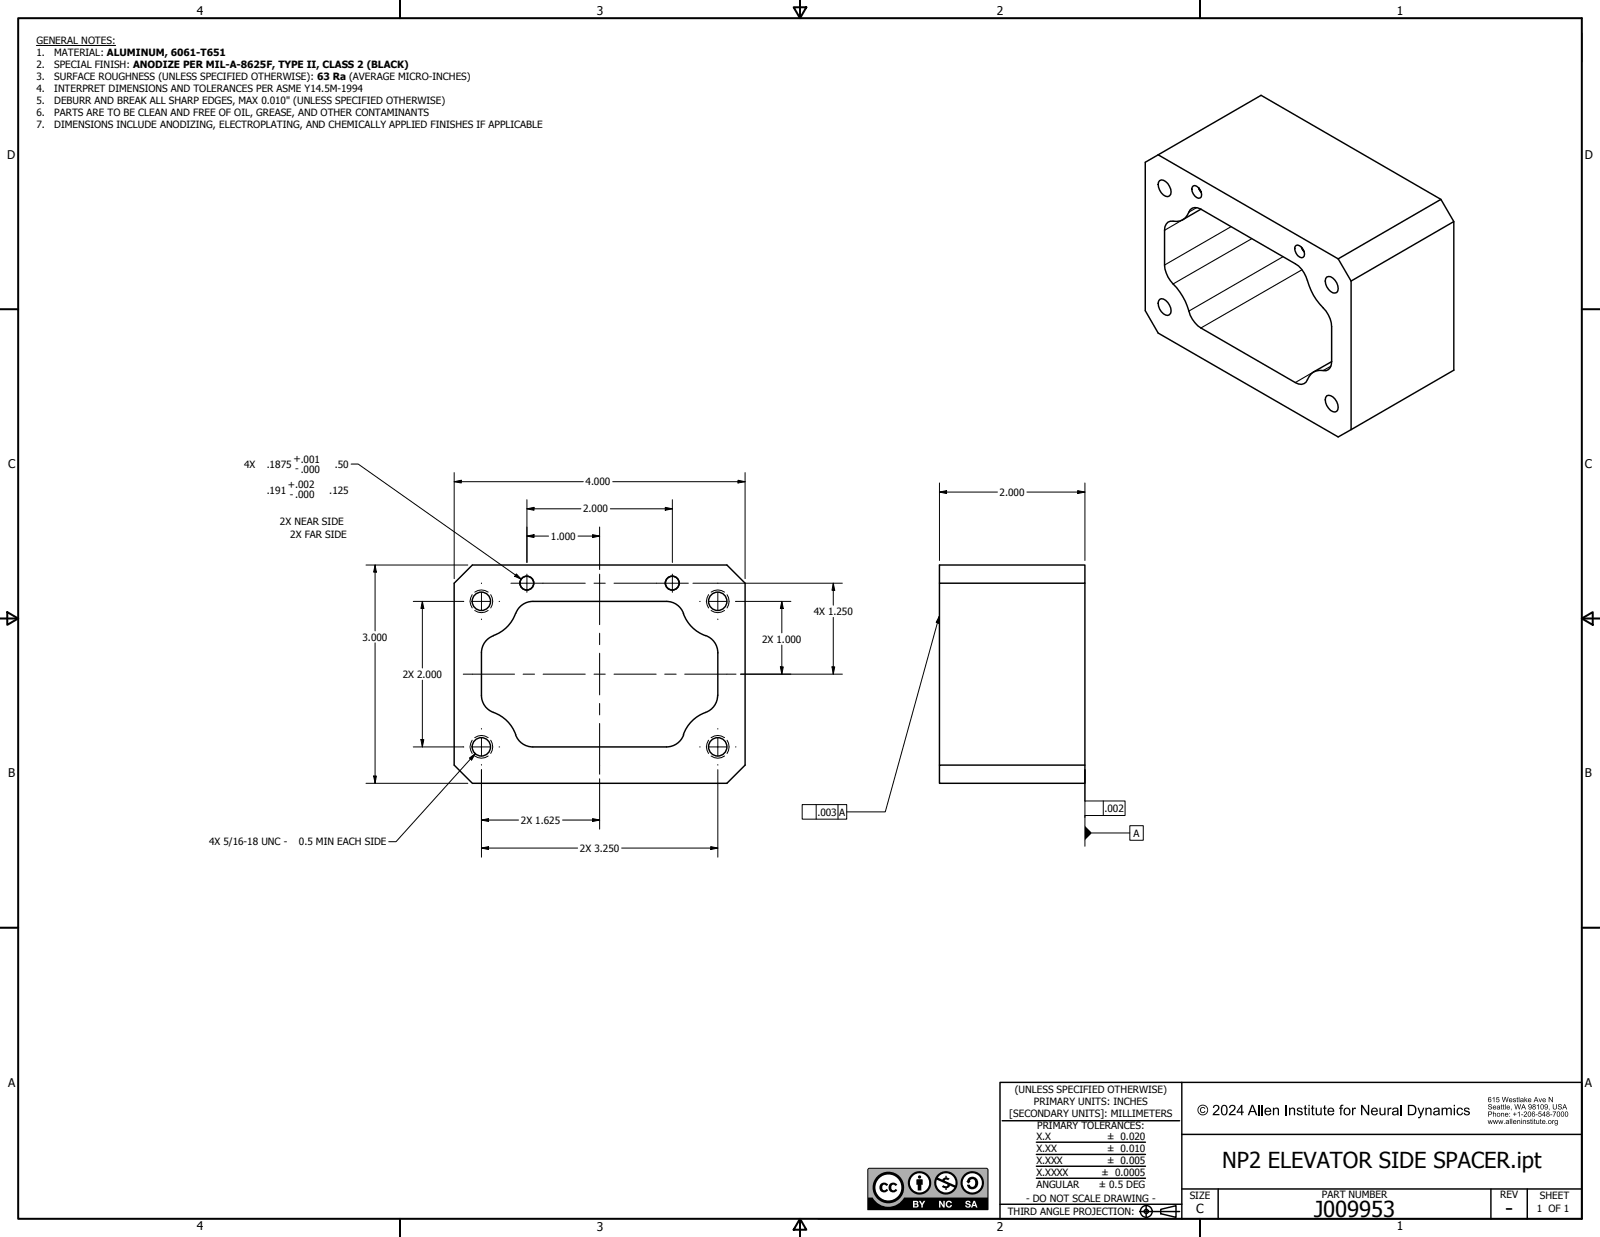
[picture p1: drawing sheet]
<svg xmlns="http://www.w3.org/2000/svg" width="559mm" height="432mm" viewBox="0 0 559 432" stroke-linecap="round" stroke-linejoin="round" font-family="sans-serif">
<!-- layer: Layer 1 -->
<g fill="none" stroke="#000" stroke-width=".35">
<path d="M12.7 15.9h27.7M552.4 11.5v10.3M122.6 162h2.5l57 40.2M158.6 168.1l2.5-.5v1zM158.6 168.1h45.1M158.6 165v37M184 177.6l2.5-.5v1zM184 177.6h18.9M184 174.4v21.9M213.2 177.6h21.6M214 168.1h46.2M232.3 177.1l2.5 .5-2.5 .5z"/>
<path d="M234.8 174.4v21.9M257.7 167.6l2.5 .5-2.5 .5zM260.2 165v37M328.1 168.6v27M328.1 171.8l2.5-.5v1zM328.1 171.8h20.3M358.6 171.8h20.3M376.4 171.3l2.5 .5-2.5 .5zM378.9 168.6v27M127.8 197.2h35.6M131 197.2v23M131 197.2l.4 2.5h-.9z"/>
<path d="M184 187.1l2.5-.5v1zM184 187.1h7.6M201.9 187.1h7.5M206.9 186.6l2.5 .5-2.5 .5zM209.4 184v14.8M144.3 209.9h17.7M147.5 209.9l.5 2.5h-1zM147.5 209.9v23.3M164.9 207.6a3.9 3.9 0 0 0 0 4.6M165 209.9h6.3M165.8 213.1a4 4 0 0 0 4.7 0M165.8 206.7a4 4 0 0 1 4.7 0"/>
<path d="M168.1 203.5v.2M168.1 206.8v6.3M168.1 216.1v.2M171.4 207.6a4.2 4.2 0 0 1 0 4.6M174.3 209.9h.2M178.4 203.6h26M180.3 200.3l1.8 1.9-2.3-1zM184 200.4v6.4M207.5 203.6h3.9M209.4 200.4v17.7M214.4 203.6h26M234.8 200.4v6.4"/>
<path d="M242 203.6h8.6M244.3 209.9h.2M247.5 207.6a3.9 3.9 0 0 0 0 4.6M247.5 209.9h6.4M248.3 206.7a4 4 0 0 1 4.7 0M248.3 213.1a4 4 0 0 0 4.7 0M250.7 203.5v.2M250.7 206.8v6.3M250.7 216.1v.2M250.8 203.6h43.4M253.9 207.6a4.2 4.2 0 0 1 0 4.6M256.9 209.9h19.3"/>
<path d="M273 209.9v11M273.1 209.9l.5 2.5h-1.1zM291 203.6v7.7M291 215.5v19.8M291 203.6l.5 2.5h-.9zM328.1 215l-18.9 68.4h-13.5M328.1 215l-.2 2.6-.9-.4zM131 224.4v49M147.5 237.4v23.3M161.8 235.3h17.9M182.7 235.3h4M189.7 235.3h14.7"/>
<path d="M207.5 235.3h3.9M209.4 221v4M209.4 228v14.6M214.4 235.3h14.8M232.2 235.3h4M239.1 235.3h17.9M258.6 235.3h35.6M272.5 232.8h1.1l-.6 2.5zM273 225.2v10.1M290.6 232.8h.9l-.5 2.5zM147 258.2h1l-.5 2.5zM164.9 258.4a3.9 3.9 0 0 0 0 4.6"/>
<path d="M165.8 257.5a4 4 0 0 1 4.7 0M168.1 254.3v.2M168.1 257.6v6.3M171.4 258.4a4.2 4.2 0 0 1 0 4.6M209.4 245.6v4M209.4 252.5v17.8M247.5 258.4a3.9 3.9 0 0 0 0 4.6M248.3 257.5a4 4 0 0 1 4.7 0M250.7 254.3v.2M250.7 257.6v6.3M253.9 258.4a4.2 4.2 0 0 1 0 4.6M127.8 273.4h35.6"/>
<path d="M130.5 270.9h.9l-.4 2.5zM144.3 260.7h17.7M164 264.6l2-1.5-1.3 2.2zM165 260.7h6.3M165.8 263.9a4 4 0 0 0 4.7 0M166 263.1l-27.7 30.7h-2.5M168.1 266.9v.2M168.1 268.7v30.5M174.3 260.7h.2M209.4 271.8v17.6M244.3 260.7h.2M247.5 260.7h6.4"/>
<path d="M248.3 263.9a4 4 0 0 0 4.7 0M250.7 266.9v.2M250.7 268.7v30.5M256.9 260.7h.1M378.9 279.6h14v5.1h-14zM378.9 268.7v10.9M385.3 279.6v5.1M168.1 286.3l2.5-.5v1zM168.1 296l2.5-.5v1zM168.1 286.3h13M168.1 296h33.6M196.5 286.3h12.9"/>
<path d="M206.9 285.8l2.5 .5-2.5 .5zM217.1 296h33.6M248.2 295.5l2.5 .5-2.5 .5zM280.2 280.9h15.5v5h-15.5zM285.1 280.9v5M292.7 280.9v5M378.9 284.7v10.7M381.4 290.8h13.2M394.6 288.2h4.7v5.1h-4.7z"/>
</g>
<g fill="none" stroke="#000" stroke-width=".51">
<path d="M404.5 54l62.9 36.4M405 63.1a2.56 2.56 0 0 1 3.4 1.9 2.36 2.36 0 0 1-.5 3.6 4.2 4.2 0 0 1-3.3-5zM416.8 64.9a2.44 2.44 0 0 1 2.7 2.3v1.5l-.3 .4a2.89 2.89 0 0 1-2.8-3.8zM418.6 65.5l.9 1.6-.8-1.5M419.4 73a2.72 2.72 0 0 0-4.2 1 4.7 4.7 0 0 1-5.5 3.2 2.6 2.6 0 0 0-3 3.2v12.1a11.5 11.5 0 0 0 4.3 8 23.6 23.6 0 0 1 4.7 9.5 10.3 10.3 0 0 0 3.7 4.5l33 19a2.68 2.68 0 0 0 4.2-1 4.6 4.6 0 0 1 5.5-3.2 2.54 2.54 0 0 0 3-3.1M419.4 73l33 19.1a11.6 11.6 0 0 1 4.8 7.6 23.1 23.1 0 0 0 5.9 8.9 9.6 9.6 0 0 1 2 5.4v12.2M419.4 73l-6.3 3.7M503.2 69.6l-62.8-36.3-40.4 23.3v51.9l4.5 7.8 62.9 36.2 40.3-23.3v-51.9M452.3 86l.4-.3a2.79 2.79 0 0 1 2.4 4.2 2.85 2.85 0 0 1-2.8-3.9zM454.5 86.3l1 1.6M454.6 86.4l.8 1.4M463.4 96.7a2.21 2.21 0 0 1 2.8 1.1 3.7 3.7 0 0 1 .7 4.3 2.21 2.21 0 0 1-2.9-1.1 3.7 3.7 0 0 1-.6-4.3z"/>
<path d="M467.4 90.4l35.8-20.8 4.5 7.7-35.8 20.8M467.4 90.4l4.5 7.7M471.9 98.1v51.9M405 104.5a2.21 2.21 0 0 1 2.9 1.1 3.4 3.4 0 0 1 .5 4.3 2.21 2.21 0 0 1-2.8-1.1 3.7 3.7 0 0 1-.6-4.3zM463.4 138.2a3.4 3.4 0 0 1 3.8 3 1.8 1.8 0 0 1-1 2.6 4.1 4.1 0 0 1-2.8-5.6zM465.1 126.2l-6.4 3.7M158.6 203.6l6.4-6.4h88.9l6.3 6.4v63.5l-6.3 6.3h-88.9l-6.4-6.3zM180.1 214.1a12.7 12.7 0 0 1-7.8 7.7M186.1 209.9a6.3 6.3 0 0 0-6 4.2M186.1 209.9h46.6M232.8 209.9a6.3 6.3 0 0 1 5.9 4.2M238.7 214.1a12.7 12.7 0 0 0 7.7 7.8"/>
<path d="M328.1 203.6v-6.4h50.8v6.4h-50.8v63.5M378.9 203.6v63.5M168.1 227.8v14.9a6.6 6.6 0 0 0 5.2 6.4 12.7 12.7 0 0 1 6.8 7.4M172.4 221.9a6.3 6.3 0 0 0-4.3 6M246.4 221.9a6.4 6.4 0 0 1 4.3 6M250.7 227.8l-.1 14.9a6.6 6.6 0 0 1-5.1 6.4 12.7 12.7 0 0 0-6.8 7.4M180.1 256.5a6.4 6.4 0 0 0 6 4.2M238.8 256.5a6.4 6.4 0 0 1-6 4.2M186.1 260.7h46.6M328.1 267.1h50.8v6.3h-50.8zM412.7 377.8v47.6M350 391.2h62"/>
<path d="M361.9 398.7h38.1M412.7 396h139.7M361.9 403h38.1M361.9 411.3h38.1M361.9 407.1h38.1M412.7 415h139.7M425.4 415v10.4M520.7 415v10.4M533.4 415v10.4M285.7 425.4h266.7v-47.6h-203.2v47.6M349.2 420.4h63.5M398 422.9h14"/>
<path d="M400.3 420.6v4.6M405.4 422.1l5.3-1.2v4l-5.3-1.2z"/>
<circle cx="168.1" cy="209.9" r="3.2"/>
<circle cx="184" cy="203.5" r="2.38"/>
<circle cx="184" cy="203.5" r="2.44"/>
<circle cx="234.8" cy="203.5" r="2.38"/>
<circle cx="234.8" cy="203.5" r="2.44"/>
<circle cx="250.7" cy="209.9" r="3.2"/>
<circle cx="168.1" cy="260.7" r="3.2"/>
<circle cx="250.7" cy="260.7" r="3.2"/>
<circle cx="400.3" cy="422.9" r="2.06"/>
<circle cx="400.3" cy="422.9" r=".73"/>
</g>
<path d="M413.1 76.7l-6.4 3.7M418 72.5l-2.8 1.5M430 79.1l-23.3 13.4M437.2 83.3l-27.5 15.8M448.1 89.6l-32.9 19M454.7 94.2l-35.3 20.3M458.7 129.9l-6.3 3.6M464.8 127.8l-2.7 1.5" fill="none" stroke="#000" stroke-width=".38"/>
<g fill="none" stroke="#000" stroke-width=".7">
<path d="M139.7 0v6.3M279.4 0v6.3M419.1 0v6.3M6.4 6.3h546v419.1h-546zM277.2 2.5h4.4l-2.2 3.8zM0 107.9h6.3M552.4 107.9h6.4M0 215.9h6.3M2.5 213.7l3.8 2.2-3.8 2.2zM552.4 215.9h6.4M552.5 215.9l3.8-2.2v4.4zM0 323.8h6.3"/>
<path d="M552.4 323.8h6.4M139.7 425.4v6.4M279.4 425.4v6.4M279.4 425.4l2.2 3.9h-4.4zM419.1 425.4v6.4"/>
</g>
<g fill="#000">
<path d="M158.6 168.1l2.5-.5v1z" fill-rule="evenodd"/>
<path d="M184 177.6l2.5-.5v1z" fill-rule="evenodd"/>
<path d="M232.3 177.1l2.5 .5-2.5 .5z" fill-rule="evenodd"/>
<path d="M257.7 167.6l2.5 .5-2.5 .5z" fill-rule="evenodd"/>
<path d="M328.1 171.8l2.5-.5v1z" fill-rule="evenodd"/>
<path d="M376.4 171.3l2.5 .5-2.5 .5z" fill-rule="evenodd"/>
<path d="M131 197.2l.4 2.5h-.9z" fill-rule="evenodd"/>
<path d="M184 187.1l2.5-.5v1z" fill-rule="evenodd"/>
<path d="M206.9 186.6l2.5 .5-2.5 .5z" fill-rule="evenodd"/>
<path d="M147.5 209.9l.5 2.5h-1z" fill-rule="evenodd"/>
<path d="M180.3 200.3l1.8 1.9-2.3-1z" fill-rule="evenodd"/>
<path d="M273.1 209.9l.5 2.5h-1.1z" fill-rule="evenodd"/>
<path d="M291 203.6l.5 2.5h-.9z" fill-rule="evenodd"/>
<path d="M328.1 215l-.2 2.6-.9-.4z" fill-rule="evenodd"/>
<path d="M272.5 232.8h1.1l-.6 2.5z" fill-rule="evenodd"/>
<path d="M290.6 232.8h.9l-.5 2.5z" fill-rule="evenodd"/>
<path d="M147 258.2h1l-.5 2.5z" fill-rule="evenodd"/>
<path d="M130.5 270.9h.9l-.4 2.5z" fill-rule="evenodd"/>
<path d="M164 264.6l2-1.5-1.3 2.2z" fill-rule="evenodd"/>
<path d="M168.1 286.3l2.5-.5v1z" fill-rule="evenodd"/>
<path d="M168.1 296l2.5-.5v1z" fill-rule="evenodd"/>
<path d="M206.9 285.8l2.5 .5-2.5 .5z" fill-rule="evenodd"/>
<path d="M248.2 295.5l2.5 .5-2.5 .5z" fill-rule="evenodd"/>
<path d="M378.9 288.3l2.5 2.5-2.5 2.4z" fill-rule="evenodd"/>
</g>
<g fill="#000">
<path d="M423.9 385.9a1.19 1.19 0 0 1 1.9 .3 1.19 1.19 0 0 1-.7 1.7l-1 1h1.8v.4h-2.4l.2-.6 1-1a.91 .91 0 0 0 .7-.7 .91 .91 0 0 0-.5-1l-.7 .2-.2 .6-.4-.1zM429.6 385.9a1.19 1.19 0 0 1 1.8 .3 1.19 1.19 0 0 1-.6 1.7l-1 1h1.7v.4h-2.4l.3-.6 .9-1a.91 .91 0 0 0 .7-.7 .91 .91 0 0 0-.4-1l-.7 .2-.2 .6-.5-.1zM444.6 386.7h.4v.3a.94 .94 0 0 1 1.1-.4 .94 .94 0 0 1 .6 1.1v1.6h-.5v-1.6a.65 .65 0 0 0-.7-.7 .65 .65 0 0 0-.5 .9v1.4h-.4zM448.9 385.7h.5v3.6h-.5zM450.2 386.7h.4v.3a.94 .94 0 0 1 1.1-.4 .94 .94 0 0 1 .6 1.1v1.6h-.4v-1.6a.65 .65 0 0 0-.7-.7 .65 .65 0 0 0-.6 .9v1.4h-.4zM453.1 386.9l.6-.3a.99 .99 0 0 1 1.2 .7l-.4 .1a.52 .52 0 0 0-.6-.5 .52 .52 0 0 0-.4 .6l.2 .1a.98 .98 0 0 1 1 .3 .98 .98 0 0 1 .2 1l-.2 .3a1.19 1.19 0 0 1-1.9-.7l.5-.1a.58 .58 0 0 0 .6 .6 .58 .58 0 0 0 .5-.7l-.2-.1a.94 .94 0 0 1-1-.3 .94 .94 0 0 1-.1-1zM455.6 386l.5-.2v.9h.4v.3h-.4v1.6l.5 .7a.66 .66 0 0 1-.7-.1 .66 .66 0 0 1-.3-.7v-1.5h-.3v-.3h.3zM458.2 386l.4-.2v.9h.5v.3h-.5v1.6l.5 .7a.66 .66 0 0 1-.7-.1 .66 .66 0 0 1-.2-.7v-1.5h-.4v-.3h.4zM459.5 386.7h.4v1.4a.66 .66 0 0 0 .7 .9 .66 .66 0 0 0 .6-.9v-1.4h.4v2.6h-.4v-.4a.94 .94 0 0 1-1.1 .4 .94 .94 0 0 1-.6-1zM462.4 386l.4-.2v.9h.5v.3h-.5v1.6l.6 .7a.66 .66 0 0 1-.8-.1 .66 .66 0 0 1-.2-.7v-1.5h-.3v-.3h.3zM468.2 385.8l1-.1-.1 .3-.6 .2v.5h.5v.3h-.5v2.3h-.4v-2.3h-.4v-.3h.4zM472.2 386.7h.4v.4a.64 .64 0 0 1 1-.3l-.1 .4a.59 .59 0 0 0-.7 0 .59 .59 0 0 0-.2 .7v1.4h-.4z"/>
<path d="M475.3 385.7h.5l1.9 2.8v-2.8h.5v3.6h-.5l-1.9-2.9v2.9h-.5zM481.8 386.7h.4v1.4a.66 .66 0 0 0 .7 .9 .66 .66 0 0 0 .5-.9v-1.4h.5v2.6h-.4v-.4a.94 .94 0 0 1-1.1 .4 .94 .94 0 0 1-.6-1zM484.6 386.7h.4v.4a.64 .64 0 0 1 1-.3l-.1 .4a.59 .59 0 0 0-.7 0 .59 .59 0 0 0-.2 .7v1.4h-.4zM495.1 386.7h.4l.8 2.1 .7-2.1h.5l-1 2.6a.97 .97 0 0 1-1.2 1l-.1-.4h.5l.3-.6zM497.8 386.7h.4v.3a.94 .94 0 0 1 1.2-.4 .94 .94 0 0 1 .6 1.1v1.6h-.5v-1.6a.65 .65 0 0 0-.7-.7 .65 .65 0 0 0-.5 .9v1.4h-.5zM503.5 386.7h.4v.3l1-.4a.67 .67 0 0 0 1.1 0l.7 .1 .3 .3v2.3h-.4v-1.7a.58 .58 0 0 0-.6-.6 .58 .58 0 0 0-.5 .8v1.5h-.5v-1.7a.6 .6 0 0 0-.7-.6 .6 .6 0 0 0-.4 .9v1.4h-.4zM509.1 386.9a1.12 1.12 0 0 1 1.8 .5l-.4 .1a.72 .72 0 0 0-.9-.5 .72 .72 0 0 0-.4 1 .73 .73 0 0 0 .4 1 .73 .73 0 0 0 1-.7l.4 .1a1.25 1.25 0 0 1-1.8 .8 1.25 1.25 0 0 1-.4-2zM511.4 386.9l.6-.3a.99 .99 0 0 1 1.3 .7l-.5 .1a.52 .52 0 0 0-.5-.5 .52 .52 0 0 0-.5 .6l.3 .1a.98 .98 0 0 1 1 .3 .98 .98 0 0 1 .1 1l-.2 .3a1.19 1.19 0 0 1-1.8-.7l.4-.1a.58 .58 0 0 0 .7 .6 .58 .58 0 0 0 .5-.7l-.3-.1a.94 .94 0 0 1-1-.3 .94 .94 0 0 1-.1-1z"/>
<path d="M419.4 386.6l.2-.1a.94 .94 0 0 1 1.3 .5l-.2 .1a.66 .66 0 0 0-1-.1 .66 .66 0 0 0 0 1 .66 .66 0 0 0 1-.2l.3 .1a1.03 1.03 0 0 1-1.6 .4 1.03 1.03 0 0 1 0-1.7zM418.5 387.5a1.56 1.56 0 0 0 3.1 0 1.56 1.56 0 0 0-3.1 0zM418.2 387.5a1.87 1.87 0 0 1 3.7 0 1.87 1.87 0 0 1-3.7 0z"/>
<path d="M427.2 386.1l-.2 .4a1.83 1.83 0 0 0 .6 2.5 1.88 1.88 0 0 0 0-3zM426.9 385.9a1.29 1.29 0 0 1 1.5 .1 1.29 1.29 0 0 1 .3 1.5 1.3 1.3 0 0 1-1.1 1.9 1.3 1.3 0 0 1-1.2-1.9l.1-1z"/>
<path d="M433.5 386.4l-1.2 1.6h1.2zM433.5 385.7h.4v2.3h.5v.4h-.5v.9h-.4v-.9h-1.6v-.4z"/>
<path d="M437.4 386.1l-.6 1.7h1.2zM437.2 385.7h.5l1.5 3.6h-.6l-.4-1.1h-1.5l-.4 1.1h-.5z"/>
<path d="M442.3 387.2l-.2 .5h1.4a.73 .73 0 0 0-.4-.7 .73 .73 0 0 0-.8 .2zM441.9 387a1.23 1.23 0 0 1 1.5-.3 1.23 1.23 0 0 1 .6 1.4h-2a.77 .77 0 0 0 .6 .9 .77 .77 0 0 0 .9-.5h.5a1.33 1.33 0 0 1-2 .6 1.33 1.33 0 0 1-.1-2.1z"/>
<path d="M457 386.7h.4v2.6h-.4zM457 385.7h.4v.5h-.4z"/>
<path d="M464.3 387.2l-.2 .5h1.4a.73 .73 0 0 0-.4-.7 .73 .73 0 0 0-.8 .2zM463.9 387a1.23 1.23 0 0 1 1.5-.3 1.23 1.23 0 0 1 .6 1.4h-2a.77 .77 0 0 0 .6 .9 .77 .77 0 0 0 .9-.5h.5a1.33 1.33 0 0 1-2 .6 1.33 1.33 0 0 1-.1-2.1z"/>
<path d="M469.9 387.2a.94 .94 0 0 0-.2 1.3 .94 .94 0 0 0 1.3 .2 .94 .94 0 0 0 .2-1.3 .94 .94 0 0 0-1.3-.2zM469.6 386.9a1.3 1.3 0 0 1 2 .3 1.3 1.3 0 0 1-.6 1.9 1.3 1.3 0 0 1-1.8-.8l.1-1z"/>
<path d="M479.5 387.2l-.2 .5h1.5a.73 .73 0 0 0-.5-.7 .73 .73 0 0 0-.8 .2zM479.1 387a1.23 1.23 0 0 1 1.5-.3 1.23 1.23 0 0 1 .6 1.4h-1.9a.77 .77 0 0 0 .5 .9 .77 .77 0 0 0 1-.5h.4a1.33 1.33 0 0 1-2 .6 1.33 1.33 0 0 1-.1-2.1z"/>
<path d="M486.7 388.3a.64 .64 0 0 0 .8 .8 .64 .64 0 0 0 .5-1zM486.5 386.9l.7-.3a.9 .9 0 0 1 1.2 1l.2 1.7h-.5l-.1-.3a.9 .9 0 0 1-1.4 .3 .9 .9 0 0 1 0-1.4l1.2-.2a.57 .57 0 0 0-.3-.8 .57 .57 0 0 0-.8 .4l-.5 .1z"/>
<path d="M492.2 386.1v2.8h.8a1.39 1.39 0 0 0 1.2-1.4 1.39 1.39 0 0 0-1.3-1.4zM491.7 385.7h1.2a1.82 1.82 0 0 1 1.8 1.8 1.82 1.82 0 0 1-1.7 1.8h-1.3z"/>
<path d="M501.1 388.3a.64 .64 0 0 0 .7 .8 .64 .64 0 0 0 .5-1zM500.9 386.9l.7-.3a.9 .9 0 0 1 1.2 1l.1 1.7h-.4l-.1-.3a.9 .9 0 0 1-1.4 .3 .9 .9 0 0 1 0-1.4l1.1-.2a.57 .57 0 0 0-.3-.8 .57 .57 0 0 0-.7 .4l-.5 .1z"/>
<path d="M507.7 386.7h.5v2.6h-.5zM507.7 385.7h.5v.5h-.5z"/>
<path d="M540.9 382.9h.2l1 1.4v-1.4h.2v1.8h-.2l-1-1.4v1.4h-.2zM539 383.7l-.1 .2h.8l-.2-.3zM538.9 383.6a.61 .61 0 0 1 .7-.1 .61 .61 0 0 1 .3 .6h-1a.38 .38 0 0 0 .3 .5 .38 .38 0 0 0 .5-.3h.2a.66 .66 0 0 1-1 .3 .66 .66 0 0 1 0-1zM537.4 383.4h.2l.4 1.1 .3-1.1h.3l-.5 1.3h-.2zM536.4 383.1l-.2 .9h.6zM536.3 382.9h.3l.7 1.8h-.2l-.3-.5h-.7l-.2 .5h-.3zM534 383.7l-.1 .2h.7l-.2-.3zM533.8 383.6a.61 .61 0 0 1 .7-.1 .61 .61 0 0 1 .3 .6h-1a.38 .38 0 0 0 .3 .5 .38 .38 0 0 0 .5-.3h.2a.66 .66 0 0 1-1 .3 .66 .66 0 0 1 0-1zM532.4 382.9h.2v1l.9-.5-.5 .5 .5 .8h-.3l-.4-.6-.2 .6h-.2zM531.2 384.2v.3l.4 .1 .2-.5zM531.1 383.6l.9-.1 .1 1.2-.2-.1a.49 .49 0 0 1-.7 .2 .49 .49 0 0 1-.2-.7 .49 .49 0 0 1 .7-.2l.1-.3-.8 .2zM530.4 382.9h.3v1.8h-.3zM529.8 383.1l.2-.1v.4h.2l-.2 .2v.8l.3 .3-.5-.1zM528.5 383.5l.5-.1 .4 .2h-.6l-.1 .3a.54 .54 0 0 1 .8 .4 .54 .54 0 0 1-.6 .6 .54 .54 0 0 1-.5-.6l.5 .3 .3-.2-.7-.4zM527.3 383.7l-.1 .2h.8l-.2-.3zM527.2 383.6a.61 .61 0 0 1 .7-.1 .61 .61 0 0 1 .3 .6h-1a.38 .38 0 0 0 .3 .5 .38 .38 0 0 0 .5-.3h.2a.66 .66 0 0 1-1 .3 .66 .66 0 0 1 0-1zM524.5 382.9h.3l.3 1.6 .5-1.6h.2l.5 1.6 .3-1.6h.3l-.5 1.8h-.3l-.4-1.6-.4 1.6h-.3zM522.7 382.9h.9v.3h-.7l-.1 .4a.6 .6 0 0 1 .8 .3 .6 .6 0 0 1-.3 .8 .6 .6 0 0 1-.8-.4l.2-.1a.38 .38 0 0 0 .6 .2 .38 .38 0 0 0 0-.6 .38 .38 0 0 0-.6 .1h-.2zM521.3 383.4l.6-.5v1.8h-.2v-1.4l-.4 .3zM519.9 384.2a.4 .4 0 0 0 .8 0 .4 .4 0 0 0-.8 0zM519.9 383.1l.6-.2 .3 .5h-.2a.36 .36 0 0 0-.4-.3 .36 .36 0 0 0-.3 .5v.2a.58 .58 0 0 1 .9 .2 .58 .58 0 0 1-.5 .8 .58 .58 0 0 1-.6-.6z"/>
<path d="M543.1 391.7a.45 .45 0 0 0 .9 0 .45 .45 0 0 0-.9 0zM543 391.2l1.1-.2v1.2a.58 .58 0 0 1-.5 .7 .58 .58 0 0 1-.7-.5l.3 .2a.39 .39 0 0 0 .5 0 .39 .39 0 0 0 .1-.4 .63 .63 0 0 1-.8-.1 .63 .63 0 0 1 0-.9zM542.1 391l.2 .2 .6-.1-.5 .3v.9h-.3zM540.9 391.7a.45 .45 0 0 0 .9 0 .45 .45 0 0 0-.9 0zM540.6 391.7a.7 .7 0 0 1 1.4 0 .7 .7 0 0 1-1.4 0zM540.1 392.1h.2v.2h-.2zM538.9 391.3l-.1 .3h.7l-.2-.4zM538.7 391.2a.61 .61 0 0 1 .7-.1 .61 .61 0 0 1 .4 .6h-1a.38 .38 0 0 0 .3 .5 .38 .38 0 0 0 .4-.3h.2a.66 .66 0 0 1-1 .3 .66 .66 0 0 1 0-1zM538 390.7l.2-.1v.4h.2l-.2 .2v.8l.2 .3-.4-.1zM536.5 391h.2v1l.3 .2 .3-.2v-1h.3v1.3l-1-.1zM535.8 390.7l.3-.1v.4h.2l-.2 .2v.8l.2 .3-.4-.1zM535.2 391h.3v1.3h-.3zM535.2 390.5l.3 .3zM534.6 390.7l.2-.1v.4h.2l-.2 .2v.8l.2 .3-.4-.1zM533.3 391.1l.5-.1 .4 .2h-.6l-.1 .3a.54 .54 0 0 1 .7 .4 .54 .54 0 0 1-.5 .6 .54 .54 0 0 1-.5-.6l.5 .3 .3-.2-.7-.4zM531.9 391l.9 .1 .1 1.2h-.2v-1l-.3-.1-.3 .2v.9h-.2zM531.3 391h.2v1.3h-.2zM531.3 390.5l.2 .3zM529.9 391l1 .1v1.2h-.2v-1l-.3-.1-.3 .2v.9h-.2zM528.8 391.3l-.2 .3h.8l-.2-.4zM528.6 391.2a.61 .61 0 0 1 .7-.1 .61 .61 0 0 1 .3 .6h-1a.38 .38 0 0 0 .3 .5 .38 .38 0 0 0 .5-.3h.2a.66 .66 0 0 1-1 .3 .66 .66 0 0 1 0-1zM527.9 390.5h.2v1.8h-.2zM527.3 390.5h.3v1.8h-.3zM526.2 391.8v.3l.3 .1 .3-.5zM526 391.2l.9-.1 .2 1.2-.3-.1a.49 .49 0 0 1-.7 .2 .49 .49 0 0 1-.2-.7 .49 .49 0 0 1 .7-.2l.1-.2-.8 .1zM525.3 392.1h.2v.2h-.2zM523.2 391h.3l.3 1.1 .2-1.1h.3l.2 1 .3-1h.2l-.4 1.3h-.2l-.3-1-.2 1h-.3zM521.4 391h.2l.3 1.1 .3-1.1h.2l.3 1 .3-1h.2l-.4 1.3h-.2l-.3-1-.3 1h-.2zM519.6 391h.2l.3 1.1 .3-1.1h.2l.3 1 .3-1h.2l-.4 1.3h-.3l-.2-1-.3 1h-.2z"/>
<path d="M546.5 385.6l-.3 .9h.6zM546.3 385.5h.3l.7 1.8h-.2l-.3-.6h-.7l-.2 .6h-.3zM544.3 385.6a.72 .72 0 0 1 1.1 .4h-.2a.4 .4 0 0 0-.4-.4 .4 .4 0 0 0-.4 .5h.2a.69 .69 0 0 1 .8 .4 .69 .69 0 0 1-.4 .9 .69 .69 0 0 1-.8-.4l-.1-.3h.2a.44 .44 0 0 0 .5 .5 .44 .44 0 0 0 .3-.7h-.2a.58 .58 0 0 1-.6-.2 .58 .58 0 0 1 0-.7zM542.3 385.5h.3v1a.49 .49 0 0 0 .4 .6 .49 .49 0 0 0 .5-.6v-1h.2v1a.72 .72 0 0 1-.7 .8 .72 .72 0 0 1-.7-.8zM540.9 387h.3l-.2 .6zM539.6 386a.39 .39 0 0 0 .7 0 .39 .39 0 0 0-.7 0zM539.6 385.6a.82 .82 0 0 1 1 .8 .82 .82 0 0 1-1 .8l-.2-.4 .7 .3 .3-.7a.57 .57 0 0 1-.9 .1 .57 .57 0 0 1 .1-.9zM538.3 385.8a.84 .84 0 0 0 .4 1.3l.1-.1a.84 .84 0 0 0-.4-1.3zM538.3 385.5a.84 .84 0 0 1 .9 .9 .84 .84 0 0 1-.9 .8l-.3-.8zM536.8 385.9l.6-.5v1.9h-.2v-1.5l-.4 .3zM535.5 385.9a.3 .3 0 0 0 .6 0 .3 .3 0 0 0-.6 0zM535.4 386.7a.37 .37 0 0 0 .7 0 .37 .37 0 0 0-.7 0zM535.4 385.6a.49 .49 0 0 1 .7-.1 .49 .49 0 0 1-.1 .8 .54 .54 0 0 1 .2 .8 .54 .54 0 0 1-.8 0 .54 .54 0 0 1 .1-.8l-.2-.3zM533.9 386a.4 .4 0 0 0 .8 0 .4 .4 0 0 0-.8 0zM533.9 385.6a.82 .82 0 0 1 1.1 .8 .82 .82 0 0 1-1 .8l-.2-.4 .7 .3 .2-.7a.57 .57 0 0 1-.8 .1 .57 .57 0 0 1 0-.9zM532.1 385.6l-.3 .9h.6zM532 385.5h.2l.8 1.8h-.3l-.2-.6h-.8l-.2 .6h-.2zM528.9 385.5h.2l.4 1.5 .4-1.5h.3l.4 1.5 .4-1.5h.2l-.5 1.8h-.2l-.4-1.6-.5 1.6h-.2zM527.7 387h.2l-.2 .6zM526.5 386.2l-.1 .3h.7l-.2-.4zM526.3 386.1a.61 .61 0 0 1 .7-.1 .61 .61 0 0 1 .4 .7h-1a.38 .38 0 0 0 .3 .4 .38 .38 0 0 0 .4-.3l.2 .1a.66 .66 0 0 1-1 .3 .66 .66 0 0 1 0-1.1zM525.6 385.5h.3v1.8h-.3zM525 385.6l.2-.1v.5h.2l-.2 .1v.8l.3 .4-.5-.2zM524.3 385.6l.2-.1v.5h.2l-.2 .1v.8l.3 .4-.5-.2zM523.1 386.8v.3h.3l.3-.5zM522.9 386.1h.9l.2 1.2-.3-.2a.49 .49 0 0 1-.7 .2 .49 .49 0 0 1-.2-.7 .49 .49 0 0 1 .7-.1l.1-.3-.8 .1zM521.7 386.2l-.1 .3h.7l-.2-.4zM521.5 386.1a.61 .61 0 0 1 .8-.1 .61 .61 0 0 1 .3 .7h-1a.38 .38 0 0 0 .3 .4 .38 .38 0 0 0 .4-.3l.3 .1a.66 .66 0 0 1-1.1 .3 .66 .66 0 0 1 0-1.1zM519.9 385.6a.72 .72 0 0 1 1.2 .4h-.3a.4 .4 0 0 0-.4-.4 .4 .4 0 0 0-.3 .5h.1a.69 .69 0 0 1 .9 .4 .69 .69 0 0 1-.4 .9 .69 .69 0 0 1-.9-.4l-.1-.3h.2a.44 .44 0 0 0 .5 .5 .44 .44 0 0 0 .3-.7h-.1a.58 .58 0 0 1-.7-.2 .58 .58 0 0 1 0-.7z"/>
<path d="M546.9 388.3a.84 .84 0 0 0 .3 1.3l.2-.1a.84 .84 0 0 0-.4-1.3zM546.8 388.1a.84 .84 0 0 1 .9 .8 .84 .84 0 0 1-.9 .8l-.3-.8zM545.4 388.3a.84 .84 0 0 0 .4 1.3l.2-.1a.84 .84 0 0 0-.4-1.3zM545.4 388.1a.84 .84 0 0 1 .9 .8 .84 .84 0 0 1-.9 .8l-.3-.8zM544 388.3a.84 .84 0 0 0 .4 1.3l.1-.1a.84 .84 0 0 0-.4-1.3zM544 388.1a.84 .84 0 0 1 .9 .8 .84 .84 0 0 1-.9 .8l-.3-.8zM542.3 388h1.2l-.7 1.8h-.2v-.5l.6-1.1h-.9zM541.4 389h.7v.3h-.7zM540.3 388.4a.3 .3 0 0 0 .6 0 .3 .3 0 0 0-.6 0zM540.3 389.3a.37 .37 0 0 0 .7 0 .37 .37 0 0 0-.7 0zM540.2 388.1a.49 .49 0 0 1 .8 0 .49 .49 0 0 1-.1 .7 .54 .54 0 0 1 .1 .8 .54 .54 0 0 1-.8 0 .54 .54 0 0 1 .2-.8l-.3-.2zM539.3 388.3l-.5 .9h.5zM539.4 388h.2v1.2h.2l-.2 .6h-.3v-.4h-.7zM537.4 388h.9v.2h-.7l-.1 .5a.6 .6 0 0 1 .9 .3 .6 .6 0 0 1-.4 .8 .6 .6 0 0 1-.8-.5h.2a.38 .38 0 0 0 .6 .2 .38 .38 0 0 0 .1-.6 .38 .38 0 0 0-.6 .1l-.2-.1zM536.3 389h.7v.3h-.7zM535.2 389.3a.4 .4 0 0 0 .8 0 .4 .4 0 0 0-.8 0zM535.1 388.2l.7-.2 .3 .4h-.2a.36 .36 0 0 0-.4-.2 .36 .36 0 0 0-.3 .4v.3a.58 .58 0 0 1 .9 .2 .58 .58 0 0 1-.5 .8 .58 .58 0 0 1-.6-.7zM533.9 388.3a.84 .84 0 0 0 .4 1.3l.1-.1a.84 .84 0 0 0-.4-1.3zM533.8 388.1a.84 .84 0 0 1 1 .8 .84 .84 0 0 1-1 .8l-.2-.8zM532.3 388.1a.63 .63 0 0 1 1 .3 .63 .63 0 0 1-.5 .8l-.4 .4h.9v.2h-1.2l.5-.7a.47 .47 0 0 0 .5-.4 .47 .47 0 0 0-.5-.5l-.4 .3zM531.3 389h.7v.3h-.7zM530.1 388.4l.6-.4v1.8h-.2v-1.4l-.4 .3zM528.9 388.3h.3v.5h.4v.2h-.4v.5h-.3v-.5h-.5v-.2h.5zM527.1 389.5h.3v.3h-.3zM527.1 388.5h.3v.2h-.3zM525.9 388.7l-.1 .3h.8l-.3-.3zM525.8 388.6a.61 .61 0 0 1 .7-.1 .61 .61 0 0 1 .3 .7h-1a.38 .38 0 0 0 .3 .4 .38 .38 0 0 0 .5-.2h.2a.66 .66 0 0 1-1 .3 .66 .66 0 0 1 0-1.1zM524.2 388.5l1 .1 .1 1.2h-.2v-1l-.3-.1-.3 .2v.9h-.3zM523 389.2a.45 .45 0 0 0 .9 0 .45 .45 0 0 0-.9 0zM522.8 389.1a.66 .66 0 0 1 1.3 0 .66 .66 0 0 1-1.3 0zM521.4 388h.2v.6a.47 .47 0 0 1 .6-.1 .47 .47 0 0 1 .3 .5v.8h-.2v-1l-.3-.2-.3 .2-.1 1h-.2zM520 388.2v.7l.7-.1a.33 .33 0 0 0 .2-.4 .33 .33 0 0 0-.4-.2zM519.8 388h.9a.55 .55 0 0 1 .4 .7 .55 .55 0 0 1-.6 .4h-.5v.7h-.2z"/>
</g>
<path d="M439.7 385.7v3.6M440.8 385.7v3.6M489.3 385.7v3.6" fill="none" stroke="#000" stroke-width=".45"/>
<path d="M303.3 408l.8-.2 40.6 .1 .4 1.1v13.1h-42v-13.2z" fill="#aab2ab"/>
<path d="M303.5 408h40.9l.4 .2 .1 9.8h-29.2a6.3 6.3 0 0 1-10.9 0h-1.5v-9.6zM303.1 407.9l-.2 .5v13.9l.2 .1h41.9l.2-.1v-13.9l-.5-.7-41-.1z" fill="#000"/>
<circle cx="310.3" cy="414.5" r="4.8" fill="#fff"/>
<path d="M310.8 413.3a1.7 1.7 0 0 1 2.6 .3l-.8 .4-.3-.4a.93 .93 0 0 0-1 .9 .93 .93 0 0 0 1 .9l.4-.4 .7 .4a1.7 1.7 0 0 1-2.5 .5 1.7 1.7 0 0 1-.1-2.6zM307.6 413.3a1.7 1.7 0 0 1 2.6 .3l-.7 .4-.4-.4a.93 .93 0 0 0-1 .9 .93 .93 0 0 0 1 .9l.4-.4 .7 .4a1.7 1.7 0 0 1-2.5 .5 1.7 1.7 0 0 1-.1-2.6zM305.8 414.5a4.5 4.5 0 0 0 9 0 4.5 4.5 0 0 0-9 0zM304.7 414.5a5.6 5.6 0 0 1 11.1 0 5.6 5.6 0 0 1-11.1 0z" fill="#000"/>
<circle cx="321.2" cy="413" r="3.8" fill="#fff"/>
<g fill="#000">
<path d="M320.2 411.7l2 .1 .1 1.8h-.5v2h-1.3v-2h-.4z"/>
<circle cx="321.2" cy="410.8" r=".57"/>
</g>
<path d="M317.8 412.9a3.4 3.4 0 0 1 6.7 0 3.4 3.4 0 0 1-6.7 0zM317.1 412.9a4.1 4.1 0 0 0 8.2 0 4.1 4.1 0 0 0-8.2 0z" fill-rule="evenodd" fill="#000"/>
<g fill="#fff">
<path d="M320.9 419.2h.6l.5 .9 .6-.9h.6l-.9 1.4v.9h-.5v-.9z"/>
<path d="M337.3 419.4l.7-.3a.8 .8 0 0 1 1 .8h-.5a.36 .36 0 0 0-.3-.5 .36 .36 0 0 0-.4 .3 .36 .36 0 0 0 .4 .4 .82 .82 0 0 1 .8 1.1 .82 .82 0 0 1-1.3 .3l-.6-.6v-.2h.5a.41 .41 0 0 0 .4 .6 .41 .41 0 0 0 .3-.7l-1-.4z"/>
<path d="M328 419.2h.5l1 1.5v-1.5h.4v2.3h-.5l-.9-1.5-.1 1.5h-.4z"/>
<path d="M330.6 419.5l.8-.4a.95 .95 0 0 1 1 .9h-.4a.69 .69 0 0 0-1-.1 .69 .69 0 0 0-.1 1 .69 .69 0 0 0 1-.1l.1-.2h.5a1.15 1.15 0 0 1-1.8 .7 1.15 1.15 0 0 1-.1-1.8z"/>
<path d="M319.4 420.5v.6l.9-.1-.1-.4zM319.4 419.6v.5l.8-.1-.1-.4zM318.9 419.2l1.6 .1 .2 .5-.3 .4a.67 .67 0 0 1 .4 .9 .67 .67 0 0 1-.8 .4h-1.1z"/>
<path d="M340.2 419.8l-.3 .8h.6zM340 419.2h.5l.9 2.3h-.5l-.2-.5h-.9l-.2 .5h-.5z"/>
<circle cx="339.6" cy="412.9" r="3.7"/>
</g>
<g fill="#000">
<path d="M338.4 411.2a2.12 2.12 0 0 1 2.8 .4 2.12 2.12 0 0 1-.3 2.9 2.12 2.12 0 0 1-2.9-.1l-.3-.8h1a.98 .98 0 0 0 1.3 .7 .98 .98 0 0 0 .6-1.4 .98 .98 0 0 0-.6-1.2 .98 .98 0 0 0-1.3 .6h.3l-.8 .8-.8-.8h.3z"/>
<path d="M336.2 412.9a3.4 3.4 0 0 1 6.7 0 3.4 3.4 0 0 1-6.7 0zM335.5 412.9a4.1 4.1 0 0 0 8.2 0 4.1 4.1 0 0 0-8.2 0z"/>
</g>
<circle cx="330.4" cy="412.9" r="3.8" fill="#fff"/>
<path d="M328 410.5l-.4 .6 1.5 .7 .4-.5 .7-.2v-.7h.4v.7l1.1 .3-.6 .6a.61 .61 0 0 0-.6-.3 .61 .61 0 0 0-.5 .5l3.6 1.6a3.4 3.4 0 0 0-1.5-3.8 3.4 3.4 0 0 0-4.1 .5zM327.2 411.8a3.4 3.4 0 0 0 1.8 4.2 3.4 3.4 0 0 0 4.3-1.5l-1.5-.6-.4 .6-.8 .3v.6h-.4v-.6l-1.3-.5 .6-.6a.68 .68 0 0 0 .8 .4 .68 .68 0 0 0 .5-.7zM326.3 412.9a4.1 4.1 0 0 1 8.2 0 4.1 4.1 0 0 1-8.2 0z" fill="#000"/>
<g font-size="7.7">
<text x="426.8" y="407.6">NP2 ELEVATOR SIDE SPACER.ipt</text>
<text x="458.9" y="424.8">J009953</text>
<text x="525.7" y="424.4">-</text>
</g>
<text font-size="4.4" x="417.8" y="423.5">C</text>
<g font-size="4.2">
<text x="68.7" y="5.3">4</text>
<text x="208.4" y="5.3">3</text>
<text x="348.1" y="5.3">2</text>
<text x="487.8" y="5.3">1</text>
<text x="2.5" y="55.5">D</text>
<text x="553.5" y="55.5">D</text>
<text x="2.8" y="163.4">C</text>
<text x="553.5" y="163.4">C</text>
<text x="2.9" y="271.4">B</text>
<text x="553.5" y="271.4">B</text>
<text x="2.8" y="379.3">A</text>
<text x="553.5" y="379.3">A</text>
<text x="68.7" y="429.5">4</text>
<text x="208.4" y="429.6">3</text>
<text x="348.1" y="429.6">2</text>
<text x="487.8" y="429.5">1</text>
</g>
<g font-size="3.5">
<text x="12.7" y="15.3">GENERAL NOTES:</text>
<text x="12.7" y="23.7">2.</text>
<text x="12.7" y="19.5">1.</text>
<text x="18.9" y="23.7">SPECIAL FINISH: ANODIZE PER MIL-A-8625F, TYPE II, CLASS 2 (BLACK)</text>
<text x="18.9" y="19.5">MATERIAL: ALUMINUM, 6061-T651</text>
<text x="12.7" y="27.8">3.</text>
<text x="18.9" y="27.8">SURFACE ROUGHNESS (UNLESS SPECIFIED OTHERWISE): 63 Ra (AVERAGE MICRO-INCHES)</text>
<text x="12.7" y="32">4.</text>
<text x="18.9" y="32">INTERPRET DIMENSIONS AND TOLERANCES PER ASME Y14.5M-1994</text>
<text x="12.7" y="36.2">5.</text>
<text x="12.7" y="40.4">6.</text>
<text x="18.9" y="36.2">DEBURR AND BREAK ALL SHARP EDGES, MAX 0.010&quot; (UNLESS SPECIFIED OTHERWISE)</text>
<text x="18.9" y="40.4">PARTS ARE TO BE CLEAN AND FREE OF OIL, GREASE, AND OTHER CONTAMINANTS</text>
<text x="12.7" y="44.6">7.</text>
<text x="18.9" y="44.6">DIMENSIONS INCLUDE ANODIZING, ELECTROPLATING, AND CHEMICALLY APPLIED FINISHES IF APPLICABLE</text>
<text x="102.5" y="161.3">+.001</text>
<text x="85.3" y="163.3">4X</text>
<text x="93.2" y="163.3">.1875</text>
<text x="103.1" y="164.8">- .000</text>
<text x="116.9" y="163.3">.50</text>
<text x="93.2" y="172.3">.191</text>
<text x="100.6" y="170.3">+.002</text>
<text x="101.2" y="173.9">- .000</text>
<text x="115" y="172.3">.125</text>
<text x="204.5" y="169.4">4.000</text>
<text x="349.1" y="173">2.000</text>
<text x="203.6" y="178.9">2.000</text>
<text x="97.8" y="183.2">2X NEAR SIDE</text>
<text x="101.3" y="187.6">2X FAR SIDE</text>
<text x="192.4" y="188.4">1.000</text>
<text x="284.2" y="214.7">4X 1.250</text>
<text x="126.6" y="223.6">3.000</text>
<text x="266.2" y="224.3">2X 1.000</text>
<text x="140.6" y="236.6">2X 2.000</text>
<text x="181.9" y="287.5">2X 1.625</text>
<text x="285.5" y="284.7">.003</text>
<text x="293.1" y="284.7">A</text>
<text x="385.8" y="283.4">.002</text>
<text x="395.9" y="292">A</text>
<text x="73" y="295.1">4X 5/16-18 UNC -</text>
<text x="104.4" y="295.1">0.5 MIN EACH SIDE</text>
<text x="202.6" y="297.3">2X 3.250</text>
<text x="354.4" y="381.6">(UNLESS SPECIFIED OTHERWISE)</text>
<text x="352.5" y="390">[SECONDARY UNITS]: MILLIMETERS</text>
<text x="361.1" y="385.8">PRIMARY UNITS: INCHES</text>
<text x="362.3" y="394.1">PRIMARY TOLERANCES:</text>
<text x="362" y="397.9">X.X</text>
<text x="386.7" y="398">± 0.020</text>
<text x="362" y="402.1">X.XX</text>
<text x="362" y="406.3">X.XXX</text>
<text x="386.6" y="406.3">± 0.005</text>
<text x="386.6" y="402.1">± 0.010</text>
<text x="362" y="410.5">X.XXXX</text>
<text x="384.7" y="410.5">± 0.0005</text>
<text x="358.4" y="419.7">- DO NOT SCALE DRAWING -</text>
<text x="362" y="414.6">ANGULAR</text>
<text x="383.8" y="414.7">± 0.5 DEG</text>
<text x="415.5" y="418.4">SIZE</text>
<text x="461.7" y="418.3">PART NUMBER</text>
<text x="523.9" y="418.3">REV</text>
<text x="537.8" y="418.4">SHEET</text>
<text x="352" y="424.2">THIRD ANGLE PROJECTION:</text>
<text x="536.7" y="423.2">1 OF 1</text>
</g>
</svg>
